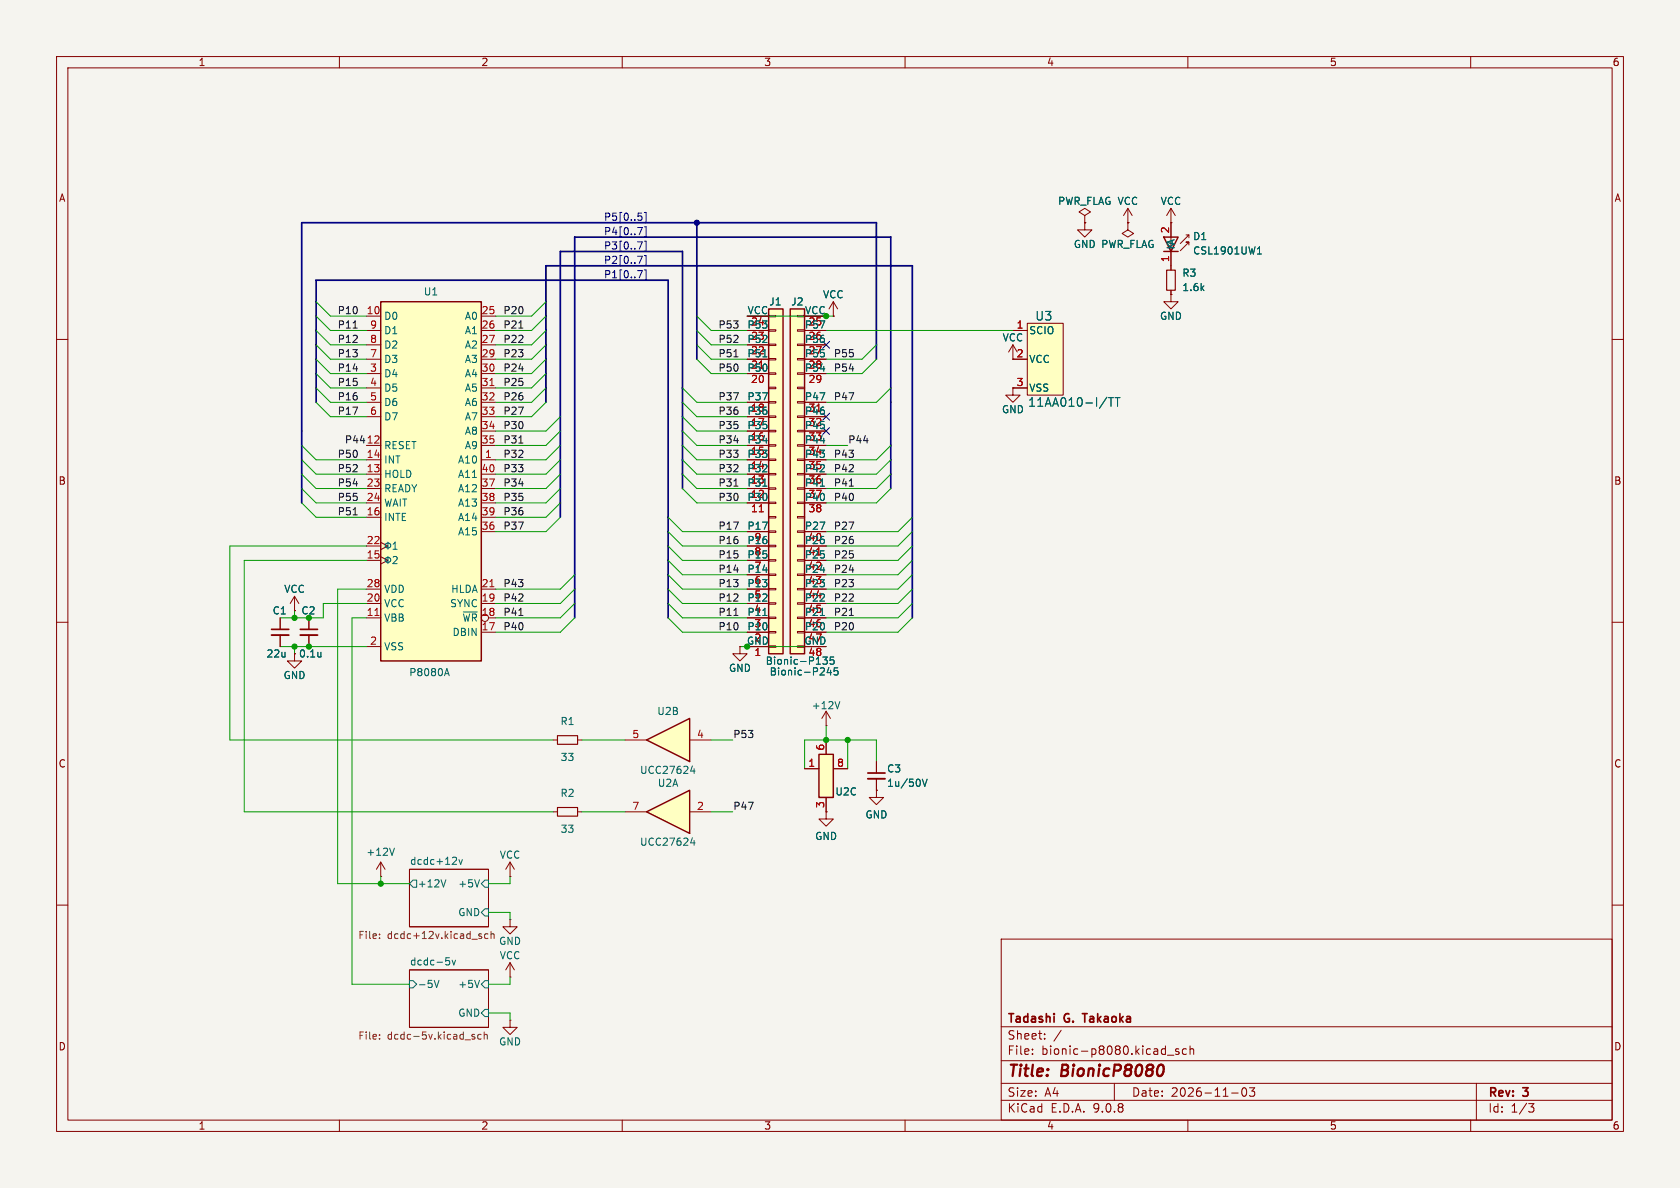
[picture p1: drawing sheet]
<svg xmlns="http://www.w3.org/2000/svg" width="297mm" height="210mm" viewBox="0 0 297 210" stroke-linecap="round" stroke-linejoin="round" font-family="sans-serif">
<path d="M0 0h297v210h-297z" fill="#f5f4ef" stroke="#f5f4ef" stroke-width=".18"/>
<g fill="none" stroke="#840000" stroke-width=".18">
<path d="M10 10h277v190h-277zM12 12h273v186h-273zM60 10v2M110 10v2M160 10v2M210 10v2M260 10v2M199.4 39.4h.1M199.4 36.8l-.8 1.3M199.4 36.8l.8 1.3M199.4 36.8v2.6M10 60h2"/>
<path d="M285 60h2M10 110h2M49.5 109.2v2.1M49.5 112.3v2M52.1 115.6v1.2h1.2l-1.2 1.3-1.3-1.3h1.3M52.1 115.6h.1M285 110h2M67.3 154.9h.1M67.3 152.4l-.8 1.3M67.3 152.4l.8 1.3M67.3 152.4v2.5M72.4 153.7h14v10.1h-14z"/>
<path d="M146 143.5v1.3h1.3l-1.3 1.3-1.2-1.3h1.2M146 143.5h.1M10 160h2M72.4 171.5h14v10.1h-14zM177 166h108v32h-108zM285 160h2M60 198v2M110 198v2M160 198v2M177 194.5h108M177 191.5h108M177 187.5h108"/>
<path d="M177 181.5h108M182.5 186.3v.1M182.5 185.5v.1M184.7 183.6v.1M184.7 182.8v.1M187.6 182.1l-1.3 2M197 191.5v3M206.4 186.5h1.1M208.4 185.5l-.4-.1-.2 .2 .1 .2 .5 .2v.3h-.6M209.7 185.5l-.4-.1-.3 .3v.4l.2 .2h.5M210 198v2M210.4 185.5l.2-.1 .4 .1v.9"/>
<path d="M210.4 184.9v1.5M217.7 193.2h1.2M219.7 192.4l.2-.1a.81 .81 0 0 1 .6 .6 .81 .81 0 0 1-.3 .8l-.2 .1a.81 .81 0 0 1-.3-1.4zM220.9 192.3h.9l-.5 .6 .4 .1v.7l-.2 .1h-.4l-.2-.1M260 198v2M261 191.5v6.5M270.2 195.1h1l-.5 .6 .4 .1 .1 .5-.3 .3h-.4"/>
</g>
<path d="M205.4 188.2a1.3 1.3 0 0 1-.1 1.9" fill="none" stroke="#840000" stroke-width=".4"/>
<path d="M48 111.3h3.1M191.3 179.2h.9" fill="none" stroke="#840000" stroke-width=".3"/>
<g fill="none" stroke="#006464" stroke-width=".18">
<path d="M69.7 149.9l-.4 1.3M73 155.6h.7v1.2h-.7l-.6-.6zM78.8 155.5l-.4 1.3M80.6 151.6l.1 .2v.3l-.8 .7h.8M81.1 151.9l.3 .9 .3-.9M84.8 155.5l-.5 1.3M85.7 155.6h.7v1.2h-.7l-.6-.6zM72.4 173.4h.6l.7 .6-.7 .6h-.6zM76.8 173.3l.4 1.3 .4-1.3M78.8 169.3h.6M79 169.8h.3l.2 .2-.1 .5-.4 .1M79.9 169.7l.3 .9 .3-.9"/>
<path d="M84.8 173.3l-.5 1.3M85.7 160.7h.7v1.2h-.7l-.6-.6zM85.7 178.4h.7v1.3h-.7l-.6-.6zM85.7 173.4h.7v1.2h-.7l-.6-.6z"/>
</g>
<g fill="none" stroke="#725600" stroke-width=".18">
<path d="M67.1 165.8v.1M67.1 165.1v.1M84.8 165.5l.3 .1 .1 .1-.2 .2h-.2M84.8 165.1h.3M86.3 165.1h-.4l-.2 .2 .1 .6h.5M86.8 165.2l.2-.1h.3l.1 .8M86.8 164.6v1.3M67.1 182.9v.1M67.1 183.6v.1M83.5 183.2l.4 .1 .1 .2-.2 .2-.4-.1M83.5 182.9h.4M85.1 182.9l-.4-.1-.2 .3 .1 .5h.5"/>
<path d="M85.6 183l.2-.2 .3 .1v.8M85.6 182.4v1.3"/>
</g>
<path d="M48 112.3h3.1" fill="none" stroke="#840000" stroke-width=".33"/>
<path d="M144.8 133.4h2.5v7.6h-2.5z" fill="#ffffc2"/>
<path d="M205.7 41.9h2.6l-1.3 2.6zM205.7 44.5h2.6M144.8 133.4h2.5v7.6h-2.5z" fill="none" stroke="#840000" stroke-width=".25"/>
<g fill="none" stroke="#840000" stroke-width=".18">
<path d="M191.8 38.1l1-.6-1-.7-1 .7 1 .6v1.3M191.8 39.4h.1M191.8 39.4v1.2h1.2l-1.2 1.3-1.3-1.3h1.3M199.4 39.4v1.2l1 .7-1 .6-1-.6 1-.7M199.4 39.4h.1M207 39.4h.1M207 36.8v5.1M207 36.8l-.8 1.3M207 36.8l.8 1.3M207 52.1v1.2h1.3l-1.3 1.3-1.3-1.3h1.3M207 52.1h.1M207 44.5v3.3"/>
<path d="M207 51.3v.8M209.7 41.5h.5l-1.5 1.6M210.2 43.3v-.5h-.5h.5l-1.5 1.5M210.2 41.5v.5M179.1 68.6v1.3h1.2l-1.2 1.2-1.3-1.2h1.3M179.1 68.6h.1M179.1 61l-.8 1.2M179.1 61l.7 1.2M179.1 61v2.5M142.2 135.9h2.6M146 128.3h.1M146 125.7v2.6"/>
<path d="M146 130.8v2.6M146 125.7l-.7 1.3M146 125.7l.8 1.3M147.3 135.9h2.6M154.9 139.7v1.3h1.3l-1.3 1.2-1.2-1.2h1.2M154.9 139.7h.1M154.9 134.6v2.1M154.9 137.7v2M146 141v2.5M90.2 180.3v1.3h1.2l-1.2 1.3-1.3-1.3h1.3M90.2 180.3h.1"/>
</g>
<path d="M153.4 136.7h3.1" fill="none" stroke="#840000" stroke-width=".3"/>
<path d="M153.4 137.7h3.1" fill="none" stroke="#840000" stroke-width=".33"/>
<path d="M222.3 44.9h.7M222.3 44l.4-.4v1.3M148.5 124l-.5 1.3M163.1 137.7l.4 1.3 .4-1.3" fill="none" stroke="#006464" stroke-width=".18"/>
<path d="M206.2 47.8h1.6v3.5h-1.6z" fill="none" stroke="#840000" stroke-width=".2"/>
<path d="M181.6 57.2h6.4v12.7h-6.4z" fill="#ffffc2"/>
<path d="M147.3 55.9h.1M147.3 53.3l-.7 1.3M147.3 53.3l.8 1.3M147.3 53.3v2.6M179.1 58.4h2.5M181.6 57.2h6.4v12.7h-6.4zM179.1 63.5h2.5M179.1 68.6h2.5M130.8 114.3v1.3h1.3l-1.3 1.2-1.3-1.2h1.3M130.8 114.3h.1" fill="none" stroke="#840000" stroke-width=".18"/>
<path d="M195.7 70.2l-1.3 2M196 70.3h.8M196.4 70.3v1.5M197.1 70.3h.9M197.6 70.3v1.5" fill="none" stroke="#006464" stroke-width=".18"/>
<path d="M135.9 54.6h2.5v61h-2.5z" fill="#ffffc2"/>
<g fill="none" stroke="#840000" stroke-width=".18">
<path d="M132.1 55.9h3.8M132.1 58.4h3.8M135.9 55.8h1.3v.2h-1.3zM135.9 58.3h1.3v.2h-1.3zM132.1 61h3.8M132.1 63.5h3.8M132.1 66h3.8M132.1 71.1h3.8M132.1 73.7h3.8M132.1 76.2h3.8M132.1 78.7h3.8M135.9 60.8h1.3v.3h-1.3z"/>
<path d="M135.9 63.4h1.3v.2h-1.3zM135.9 65.9h1.3v.3h-1.3zM135.9 68.5h1.3v.2h-1.3zM135.9 71h1.3v.2h-1.3zM135.9 73.5h1.3v.3h-1.3zM135.9 76.1h1.3v.2h-1.3zM135.9 78.6h1.3v.3h-1.3zM132.1 81.3h3.8M132.1 83.8h3.8M132.1 86.4h3.8M132.1 88.9h3.8M132.1 94h3.8"/>
<path d="M132.1 96.5h3.8M132.1 99.1h3.8M135.9 81.2h1.3v.2h-1.3zM135.9 83.7h1.3v.2h-1.3zM135.9 86.2h1.3v.3h-1.3zM135.9 88.8h1.3v.2h-1.3zM135.9 91.3h1.3v.3h-1.3zM135.9 93.9h1.3v.2h-1.3zM135.9 96.4h1.3v.2h-1.3zM135.9 98.9h1.3v.3h-1.3zM132.1 101.6h3.8M132.1 104.1h3.8"/>
<path d="M132.1 106.7h3.8M132.1 109.2h3.8M132.1 111.8h3.8M132.1 114.3h3.8M135.9 101.5h1.3v.2h-1.3zM135.9 104h1.3v.3h-1.3zM135.9 106.6h1.3v.2h-1.3zM135.9 109.1h1.3v.2h-1.3zM135.9 111.6h1.3v.3h-1.3zM135.9 114.2h1.3v.2h-1.3z"/>
</g>
<path d="M135.9 54.6h2.5v61h-2.5z" fill="none" stroke="#840000" stroke-width=".25"/>
<path d="M134.9 63.1h.7M134.9 85.9h.7M134.9 108.8h.7M145.5 116.1h.8l-.5 .5 .4 .2v.5l-.2 .1-.5-.1M147.4 116.1h-.6l-.1 .7 .2-.2 .4 .1 .2 .2-.1 .4-.2 .1-.5-.1" fill="none" stroke="#006464" stroke-width=".18"/>
<path d="M134.2 90.5h.8" fill="none" stroke="#a90000" stroke-width=".18"/>
<path d="M67.3 53.3h17.8v63.5h-17.8z" fill="#ffffc2"/>
<path d="M67.3 53.3h17.8v63.5h-17.8z" fill="none" stroke="#840000" stroke-width=".25"/>
<g fill="none" stroke="#840000" stroke-width=".18">
<path d="M64.8 55.9h2.5M64.8 58.4h2.5M85.1 55.9h2.5M85.1 58.4h2.5M64.8 61h2.5M64.8 63.5h2.5M64.8 66h2.5M64.8 68.6h2.5M64.8 71.1h2.5M64.8 73.7h2.5M64.8 78.7h2.5M85.1 61h2.5"/>
<path d="M85.1 63.5h2.5M85.1 66h2.5M85.1 68.6h2.5M85.1 71.1h2.5M85.1 73.7h2.5M85.1 78.7h2.5M85.1 76.2h2.5M64.8 81.3h2.5M64.8 83.8h2.5M64.8 86.4h2.5M64.8 88.9h2.5M64.8 91.4h2.5"/>
<path d="M64.8 96.5h2.5M64.8 99.1h2.5M67.3 95.9l1.3 .6-1.3 .7M67.3 98.4l1.3 .7-1.3 .6M85.1 81.3h2.5M85.1 83.8h2.5M85.1 86.4h2.5M85.1 88.9h2.5M85.1 91.4h2.5M85.1 94h2.5M64.8 104.1h2.5M64.8 106.7h2.5"/>
<path d="M64.8 109.2h2.5M64.8 114.3h2.5M85.1 104.1h2.5M85.1 106.7h2.5M85.1 111.8h2.5M86.4 109.2h1.2"/>
</g>
<g fill="none" stroke="#006464" stroke-width=".18">
<path d="M68.6 95.8v1.3M68.6 98.4v1.2M69.5 98.5l.5-.1 .2 .3-.8 .9h.8M69.5 97.1h.7M69.5 96.2l.4-.4v1.3M78.7 119.1h.6M79 118.2l.4 1.3"/>
<circle cx="68.6" cy="98.9" r=".48"/>
<circle cx="68.6" cy="96.5" r=".47"/>
</g>
<path d="M86.6 68.2h.7M66.3 108.8h.7M86.6 103.7h.7" fill="none" stroke="#a90000" stroke-width=".18"/>
<path d="M139.7 54.6h2.5v61h-2.5z" fill="#ffffc2"/>
<path d="M139.7 54.6h2.5v61h-2.5z" fill="none" stroke="#840000" stroke-width=".25"/>
<g fill="none" stroke="#840000" stroke-width=".18">
<path d="M141 55.8h1.2v.2h-1.2zM141 58.3h1.2v.2h-1.2zM142.2 55.9h3.8M142.2 58.4h3.8M141 60.8h1.2v.3h-1.2zM141 63.4h1.2v.2h-1.2zM141 65.9h1.2v.3h-1.2zM141 68.5h1.2v.2h-1.2zM141 71h1.2v.2h-1.2zM141 73.5h1.2v.3h-1.2zM141 76.1h1.2v.2h-1.2zM141 78.6h1.2v.3h-1.2z"/>
<path d="M142.2 61h3.8M142.2 63.5h3.8M142.2 66h3.8M142.2 71.1h3.8M142.2 73.7h3.8M142.2 76.2h3.8M142.2 78.7h3.8M141 81.2h1.2v.2h-1.2zM141 83.7h1.2v.2h-1.2zM141 86.2h1.2v.3h-1.2zM141 88.8h1.2v.2h-1.2zM141 91.3h1.2v.3h-1.2z"/>
<path d="M141 93.9h1.2v.2h-1.2zM141 96.4h1.2v.2h-1.2zM141 98.9h1.2v.3h-1.2zM142.2 81.3h3.8M142.2 83.8h3.8M142.2 86.4h3.8M142.2 88.9h3.8M142.2 94h3.8M142.2 96.5h3.8M142.2 99.1h3.8M52.1 108h.1M52.1 105.4l-.8 1.3"/>
<path d="M52.1 105.4l.7 1.3M52.1 105.4v2.6M54.6 109.2v2.1M54.6 112.3v2M141 101.5h1.2v.2h-1.2zM141 104h1.2v.3h-1.2zM141 106.6h1.2v.2h-1.2zM141 109.1h1.2v.2h-1.2zM141 111.6h1.2v.3h-1.2zM141 114.2h1.2v.2h-1.2zM142.2 101.6h3.8M142.2 104.1h3.8"/>
<path d="M142.2 106.7h3.8M142.2 109.2h3.8M142.2 111.8h3.8M142.2 114.3h3.8M97.8 130.8h.8M102.1 130.8h.8M90.2 154.9h.1M90.2 152.4l-.8 1.3M90.2 152.4l.7 1.3M90.2 152.4v2.5M97.8 143.5h.8M102.1 143.5h.8"/>
<path d="M90.2 162.6v1.2h1.2l-1.2 1.3-1.3-1.3h1.3M90.2 162.6h.1M90.2 172.7h.1M90.2 170.2v2.5M90.2 170.2l-.8 1.3M90.2 170.2l.7 1.3"/>
</g>
<path d="M145 85.9h.7M56.7 115.3v.8M56.7 116v.1M145 108.8h.7M146.5 118l-.3 .9h.8M146.8 118.5v.8M148.1 118.1h-.6l-.1 .6 .2-.2 .4 .1 .2 .2-.1 .4-.2 .1-.5-.1" fill="none" stroke="#006464" stroke-width=".18"/>
<path d="M98.6 130h3.5v1.6h-3.5zM98.6 142.7h3.5v1.6h-3.5z" fill="none" stroke="#840000" stroke-width=".2"/>
<path d="M53.1 111.3h3" fill="none" stroke="#840000" stroke-width=".3"/>
<path d="M53.1 112.3h3" fill="none" stroke="#840000" stroke-width=".33"/>
<path d="M114.3 143.5l7.6-3.8v7.6z" fill="#ffffc2"/>
<path d="M114.3 143.5l7.6-3.8v7.6z" fill="none" stroke="#840000" stroke-width=".25"/>
<path d="M110.5 143.5h3.8M121.9 143.5h3.8" fill="none" stroke="#840000" stroke-width=".18"/>
<path d="M122.4 148.1l-.3 .9h.8M122.7 148.6v.8" fill="none" stroke="#006464" stroke-width=".18"/>
<path d="M114.3 130.8l7.6-3.8v7.6z" fill="#ffffc2"/>
<path d="M114.3 130.8l7.6-3.8v7.6z" fill="none" stroke="#840000" stroke-width=".25"/>
<g fill="none" stroke="#840000" stroke-width=".18">
<path d="M191.8 39.4h.1M199.4 39.4h.1M207 39.4h.1M207 39.4v2.5M132.1 55.9h3.8M132.1 58.4h3.8M142.2 55.9h3.8M142.2 58.4h3.8M147.3 55.9h.1M179.1 58.4h2.5M207 52.1h.1M207 44.5v3.3"/>
<path d="M207 51.3v.8M132.1 61h3.8M132.1 63.5h3.8M132.1 66h3.8M132.1 71.1h3.8M132.1 73.7h3.8M132.1 76.2h3.8M132.1 78.7h3.8M142.2 61h3.8M142.2 63.5h3.8M142.2 66h3.8M142.2 71.1h3.8"/>
<path d="M142.2 73.7h3.8M142.2 76.2h3.8M142.2 78.7h3.8M179.1 68.6h.1M179.1 63.5h2.5M179.1 68.6h2.5M132.1 81.3h3.8M132.1 83.8h3.8M132.1 86.4h3.8M132.1 88.9h3.8M132.1 94h3.8M132.1 96.5h3.8"/>
<path d="M132.1 99.1h3.8M142.2 81.3h3.8M142.2 83.8h3.8M142.2 86.4h3.8M142.2 88.9h3.8M142.2 94h3.8M142.2 96.5h3.8M142.2 99.1h3.8M49.5 109.2v2.1M49.5 112.3v2M52.1 115.6h.1M52.1 108h.1"/>
<path d="M54.6 109.2v2.1M54.6 112.3v2M130.8 114.3h.1M132.1 101.6h3.8M132.1 104.1h3.8M132.1 106.7h3.8M132.1 109.2h3.8M132.1 111.8h3.8M132.1 114.3h3.8M142.2 101.6h3.8M142.2 104.1h3.8M142.2 106.7h3.8"/>
<path d="M142.2 109.2h3.8M142.2 111.8h3.8M142.2 114.3h3.8M110.5 130.8h3.8M121.9 130.8h3.8M142.2 135.9h2.6M146 130.8v2.6M147.3 135.9h2.6M154.9 139.7h.1M154.9 134.6v2.1M154.9 137.7v2M146 143.5h.1"/>
<path d="M146 141v2.5"/>
</g>
<g fill="none" stroke="#006464" stroke-width=".18">
<path d="M222.3 44.9h.7M222.3 44l.4-.4v1.3M134.9 63.1h.7M195.7 70.2l-1.3 2M196 70.3h.8M196.4 70.3v1.5M197.1 70.3h.9M197.6 70.3v1.5M134.9 85.9h.7M145 85.9h.7M56.7 115.3v.8M56.7 116v.1"/>
<path d="M134.9 108.8h.7M145 108.8h.7M145.5 116.1h.8l-.5 .5 .4 .2v.5l-.2 .1-.5-.1M146.5 118l-.3 .9h.8M146.8 118.5v.8M147.4 116.1h-.6l-.1 .7 .2-.2 .4 .1 .2 .2-.1 .4-.2 .1-.5-.1M148.1 118.1h-.6l-.1 .6 .2-.2 .4 .1 .2 .2-.1 .4-.2 .1-.5-.1M122.4 135.4l-.3 .9h.8M122.7 135.9v.8M163.1 137.7l.4 1.3 .4-1.3"/>
</g>
<g fill="none" stroke="#000084" stroke-width=".18">
<path d="M112.8 37.7h.6M113.3 38.2l.2 .2v.3l-.2 .2M113.9 37.6h.3v1.8h-.3M112.7 40.2h.9l-.6 1.3M112.7 42.8h.9l-.6 1.2M112.7 45.3h.9l-.6 1.3M112.7 47.8h.9l-.6 1.3M113.9 40.1h.3v1.8h-.3M113.9 42.6h.3v1.8h-.3M113.9 45.2h.3v1.8h-.3M113.9 47.7h.3v1.8h-.3M145.4 60.4l1.3 1.2"/>
<path d="M145.4 73.1l1.3 1.2M145.4 75.6l1.3 1.2M146.7 60.4l-1.3 1.2M146.7 73.1l-1.3 1.2M146.7 75.6l-1.3 1.2"/>
</g>
<path d="M62.4 58h.8M91.7 58h.7M91.7 78.3h.7M129.7 63.1h.8M62.4 91h.8M129.7 85.9h.8M150.1 85.9h.8M91.7 108.8h.7M129.7 108.8h.8M150.1 108.8h.8" fill="none" stroke="#0f0f0f" stroke-width=".18"/>
<path d="M123.2 39.4v24.1M55.9 71.1v-21.6h62.2v59.7M96.5 71.1v-24.1h64.8v62.2M154.9 63.5v-24.1h-101.6v49.5M120.6 86.4v-41.9h-21.5v46.9M157.5 86.4v-44.5h-55.9v67.3" fill="none" stroke="#000084" stroke-width=".3"/>
<g fill="none" stroke="#009600" stroke-width=".18">
<path d="M55.9 53.3l2.5 2.6h6.4M55.9 55.9l2.5 2.5h6.4M55.9 58.4l2.5 2.6h6.4M96.5 53.3l-2.5 2.6h-6.4M96.5 55.9l-2.5 2.5h-6.4M96.5 58.4l-2.5 2.6h-6.4M123.2 55.9l2.5 2.5h6.4M123.2 58.4l2.5 2.6h6.4M132.1 55.9h15.2M146 58.4h33.1M53.3 78.7l2.6 2.6h8.9M55.9 68.6l2.5 2.5h6.4"/>
<path d="M55.9 63.5l2.5 2.5h6.4M55.9 71.1l2.5 2.6h6.4M55.9 61l2.5 2.5h6.4M55.9 66l2.5 2.6h6.4M96.5 68.6l-2.5 2.5h-6.4M96.5 63.5l-2.5 2.5h-6.4M96.5 71.1l-2.5 2.6h-6.4M96.5 61l-2.5 2.5h-6.4M96.5 66l-2.5 2.6h-6.4M99.1 78.7l-2.6 2.6h-8.9M99.1 73.7l-2.6 2.5h-8.9M99.1 76.2l-2.6 2.5h-8.9"/>
<path d="M120.6 78.7l2.6 2.6h8.9M120.6 73.7l2.6 2.5h8.9M120.6 68.6l2.6 2.5h8.9M120.6 71.1l2.6 2.6h8.9M120.6 76.2l2.6 2.5h8.9M123.2 63.5l2.5 2.5h6.4M123.2 61l2.5 2.5h6.4M146 78.7h3.9M154.9 63.5l-2.5 2.5h-6.4M154.9 61l-2.5 2.5h-6.4M157.5 78.7l-2.6 2.6h-8.9M157.5 68.6l-2.6 2.5h-8.9"/>
<path d="M53.3 83.8l2.6 2.6h8.9M53.3 81.3l2.6 2.5h8.9M53.3 86.4l2.6 2.5h8.9M53.3 88.9l2.6 2.5h8.9M64.8 96.5h-24.2v34.3h57.2M64.8 99.1h-21.6v44.4h54.6M99.1 83.8l-2.6 2.6h-8.9M99.1 81.3l-2.6 2.5h-8.9M99.1 86.4l-2.6 2.5h-8.9M99.1 88.9l-2.6 2.5h-8.9M99.1 91.4l-2.6 2.6h-8.9M118.1 96.5l2.5 2.6h11.5"/>
<path d="M118.1 94l2.5 2.5h11.5M118.1 91.4l2.5 2.6h11.5M118.1 99.1l2.5 2.5h11.5M120.6 83.8l2.6 2.6h8.9M120.6 81.3l2.6 2.5h8.9M120.6 86.4l2.6 2.5h8.9M157.5 83.8l-2.6 2.6h-8.9M157.5 81.3l-2.6 2.5h-8.9M157.5 86.4l-2.6 2.5h-8.9M161.3 96.5l-2.6 2.6h-12.7M161.3 94l-2.6 2.5h-12.7M161.3 91.4l-2.6 2.6h-12.7"/>
<path d="M161.3 99.1l-2.6 2.5h-12.7M49.5 114.3h15.3M52.1 108v1.2M52.1 114.3v1.3M64.8 104.1h-5.1v52.1h12.7M64.8 106.7h-7.7v2.5h-7.6M64.8 109.2h-2.6v64.8h10.2M101.6 104.1l-2.5 2.6h-11.5M101.6 101.6l-2.5 2.5h-11.5M101.6 106.7l-2.5 2.5h-11.5M101.6 109.2l-2.5 2.6h-11.5M118.1 104.1l2.5 2.6h11.5"/>
<path d="M118.1 101.6l2.5 2.5h11.5M118.1 106.7l2.5 2.5h11.5M118.1 109.2l2.5 2.6h11.5M130.8 114.3h15.2M161.3 104.1l-2.6 2.6h-12.7M161.3 101.6l-2.6 2.5h-12.7M161.3 106.7l-2.6 2.5h-12.7M161.3 109.2l-2.6 2.6h-12.7M102.9 130.8h7.6M125.7 130.8h3.8M146 128.3v2.5M149.9 130.8v5.1"/>
<path d="M154.9 134.6v-3.8h-12.7v5.1M67.3 154.9v1.3M90.2 154.9v1.3h-3.8M102.9 143.5h7.6M125.7 143.5h3.8M86.4 161.3h3.8v1.3M86.4 179.1h3.8v1.2M90.2 172.7v1.3h-3.8"/>
</g>
<path d="M134.2 90.5h.8" fill="none" stroke="#a90000" stroke-width=".18"/>
<circle cx="123.2" cy="39.4" r=".46" fill="#000084" stroke="#000084" stroke-width=".18"/>
<g fill="#009600" stroke="#009600" stroke-width=".18">
<circle cx="146" cy="55.9" r=".46"/>
<circle cx="149.9" cy="130.8" r=".46"/>
<circle cx="146" cy="130.8" r=".46"/>
<circle cx="54.6" cy="114.3" r=".46"/>
<circle cx="67.3" cy="156.2" r=".46"/>
<circle cx="52.1" cy="109.2" r=".46"/>
<circle cx="52.1" cy="114.3" r=".46"/>
<circle cx="54.6" cy="109.2" r=".46"/>
<circle cx="132.1" cy="114.3" r=".46"/>
</g>
<g font-size="2.8" fill="#840000">
<text x="178" y="190.9">Title:</text>
<text x="187.7" y="190.9">BionicP8080</text>
</g>
<g font-size="2.1" fill="#006464">
<text x="182.9" y="56.9">U3</text>
<text x="181.7" y="72.1">11AA010-I/TT</text>
</g>
<g font-size="2.1" fill="#840000">
<text x="178" y="184">Sheet:</text>
<text x="178" y="181.2">Tadashi</text>
<text x="188.2" y="181.2">G.</text>
<text x="192.2" y="181.2">Takaoka</text>
<text x="178" y="186.7">File:</text>
<text x="184.1" y="186.7">bionic-p8080.kicad_sch</text>
<text x="178" y="196.9">KiCad</text>
<text x="178" y="194.1">Size:</text>
<text x="184.7" y="194.1">A4</text>
<text x="185.7" y="196.9">E.D.A.</text>
<text x="193.3" y="196.9">9.0.8</text>
<text x="200" y="194.1">Date:</text>
<text x="207" y="194.1">2026-11-03</text>
<text x="263" y="194.3">Rev:</text>
<text x="263" y="196.9">Id:</text>
<text x="267.1" y="196.9">1/3</text>
<text x="269.4" y="194.3">3</text>
</g>
<g font-size="1.8" fill="#840000">
<text x="35" y="11.9">1</text>
<text x="85" y="11.9">2</text>
<text x="135" y="11.9">3</text>
<text x="185" y="11.9">4</text>
<text x="235" y="11.9">5</text>
<text x="285" y="11.9">6</text>
<text x="10.3" y="35.9">A</text>
<text x="285.3" y="35.9">A</text>
<text x="179.6" y="63.2">2</text>
<text x="10.3" y="85.9">B</text>
<text x="285.3" y="85.9">B</text>
<text x="10.3" y="135.9">C</text>
<text x="285.3" y="135.9">C</text>
<text x="10.3" y="185.9">D</text>
<text x="285.3" y="185.9">D</text>
<text x="35" y="199.9">1</text>
<text x="85" y="199.9">2</text>
<text x="135" y="199.9">3</text>
<text x="185" y="199.9">4</text>
<text x="235" y="199.9">5</text>
<text x="285" y="199.9">6</text>
</g>
<g font-size="1.8" fill="#000084">
<text x="106.7" y="41.6">P4[0..7]</text>
<text x="106.7" y="39.1">P5[0..5]</text>
<text x="106.7" y="44.2">P3[0..7]</text>
<text x="106.7" y="46.7">P2[0..7]</text>
<text x="106.7" y="49.3">P1[0..7]</text>
</g>
<g font-size="1.8" fill="#006464">
<text x="187" y="36.4">PWR_FLAG VCC</text>
<text x="205.1" y="36.4">VCC</text>
<text x="189.7" y="44">GND PWR_FLAG</text>
<text x="207.9" y="44.2" transform="rotate(-90 207.9 44.2)">KA</text>
<text x="210.8" y="42.6">D1</text>
<text x="210.8" y="45.2">CSL1901UW1</text>
<text x="74.8" y="52.4">U1</text>
<text x="145.4" y="52.9">VCC</text>
<text x="208.9" y="49.1">R3</text>
<text x="208.9" y="51.7">1.6k</text>
<text x="67.8" y="56.7">D0</text>
<text x="67.8" y="59.3">D1</text>
<text x="82.1" y="56.7">A0</text>
<text x="82.1" y="59.3">A1</text>
<text x="132" y="58.2">P53</text>
<text x="132.1" y="55.6">VCC</text>
<text x="132.7" y="57.9">24</text>
<text x="135.9" y="54.2">J1</text>
<text x="139.8" y="54.2">J2</text>
<text x="142.2" y="58.2">P57</text>
<text x="142.2" y="55.6">VCC</text>
<text x="142.8" y="57.9">25</text>
<text x="181.9" y="59.3">SCIO</text>
<text x="205" y="56.7">GND</text>
<text x="67.8" y="61.8">D2</text>
<text x="67.8" y="64.4">D3</text>
<text x="82.1" y="61.8">A2</text>
<text x="82.1" y="64.4">A3</text>
<text x="132" y="60.7">P52</text>
<text x="132" y="63.2">P51</text>
<text x="132" y="65.8">P50</text>
<text x="132.7" y="60.4">23</text>
<text x="132.7" y="62.9">22</text>
<text x="132.7" y="65.5">21</text>
<text x="142.2" y="60.7">P56</text>
<text x="142.2" y="63.2">P55</text>
<text x="142.2" y="65.8">P54</text>
<text x="142.8" y="60.4">26</text>
<text x="142.8" y="62.9">27</text>
<text x="142.8" y="65.5">28</text>
<text x="177.2" y="60.6">VCC</text>
<text x="181.9" y="64.4">VCC</text>
<text x="67.8" y="66.9">D4</text>
<text x="67.8" y="69.4">D5</text>
<text x="67.8" y="72">D6</text>
<text x="82.1" y="66.9">A4</text>
<text x="82.1" y="69.4">A5</text>
<text x="82.1" y="72">A6</text>
<text x="132" y="70.9">P37</text>
<text x="142.2" y="70.9">P47</text>
<text x="181.9" y="69.4">VSS</text>
<text x="67.8" y="74.5">D7</text>
<text x="82.1" y="74.5">A7</text>
<text x="82.1" y="77.1">A8</text>
<text x="132" y="73.4">P36</text>
<text x="132" y="75.9">P35</text>
<text x="132.7" y="73.1">18</text>
<text x="132.7" y="75.6">17</text>
<text x="142.2" y="73.4">P46</text>
<text x="142.2" y="75.9">P45</text>
<text x="142.8" y="73.1">31</text>
<text x="142.8" y="75.6">32</text>
<text x="177" y="73.3">GND</text>
<text x="67.8" y="79.6">RESET</text>
<text x="67.8" y="82.1">INT</text>
<text x="80.9" y="82.1">A10</text>
<text x="82.1" y="79.6">A9</text>
<text x="132" y="78.5">P34</text>
<text x="132" y="81">P33</text>
<text x="132" y="83.6">P32</text>
<text x="132.7" y="78.2">16</text>
<text x="132.7" y="80.7">15</text>
<text x="132.7" y="83.3">14</text>
<text x="142.2" y="78.5">P44</text>
<text x="142.2" y="81">P43</text>
<text x="142.2" y="83.6">P42</text>
<text x="142.8" y="78.2">33</text>
<text x="142.8" y="80.7">34</text>
<text x="142.8" y="83.3">35</text>
<text x="67.8" y="84.7">HOLD</text>
<text x="67.8" y="87.2">READY</text>
<text x="67.8" y="89.8">WAIT</text>
<text x="80.9" y="84.7">A11</text>
<text x="80.9" y="87.2">A12</text>
<text x="80.9" y="89.8">A13</text>
<text x="132" y="86.1">P31</text>
<text x="132" y="88.6">P30</text>
<text x="132.7" y="85.8">13</text>
<text x="132.7" y="88.3">12</text>
<text x="142.2" y="86.1">P41</text>
<text x="142.2" y="88.6">P40</text>
<text x="142.8" y="85.8">36</text>
<text x="142.8" y="88.3">37</text>
<text x="67.8" y="92.3">INTE</text>
<text x="80.9" y="92.3">A14</text>
<text x="80.9" y="94.8">A15</text>
<text x="132" y="93.7">P17</text>
<text x="133.3" y="96">9</text>
<text x="142.2" y="93.7">P27</text>
<text x="142.8" y="96">40</text>
<text x="132" y="96.3">P16</text>
<text x="132" y="98.8">P15</text>
<text x="132" y="101.3">P14</text>
<text x="133.3" y="98.5">8</text>
<text x="133.3" y="101">7</text>
<text x="142.2" y="96.3">P26</text>
<text x="142.2" y="98.8">P25</text>
<text x="142.2" y="101.3">P24</text>
<text x="142.8" y="98.5">41</text>
<text x="142.8" y="101">42</text>
<text x="50.2" y="105">VCC</text>
<text x="67.8" y="105">VDD</text>
<text x="67.8" y="107.5">VCC</text>
<text x="79.5" y="107.5">SYNC</text>
<text x="79.7" y="105">HLDA</text>
<text x="132" y="103.9">P13</text>
<text x="132" y="106.4">P12</text>
<text x="133.3" y="103.6">6</text>
<text x="133.3" y="106.1">5</text>
<text x="142.2" y="103.9">P23</text>
<text x="142.2" y="106.4">P22</text>
<text x="142.8" y="103.6">43</text>
<text x="142.8" y="106.1">44</text>
<text x="48.1" y="108.8">C1</text>
<text x="53.2" y="108.8">C2</text>
<text x="67.8" y="110.1">VBB</text>
<text x="79.9" y="112.6">DBIN</text>
<text x="81.7" y="110.1">~{WR}</text>
<text x="132" y="109">P11</text>
<text x="132" y="111.5">P10</text>
<text x="133.3" y="108.7">4</text>
<text x="133.3" y="111.2">3</text>
<text x="133.3" y="113.7">2</text>
<text x="142.2" y="109">P21</text>
<text x="142.2" y="111.5">P20</text>
<text x="142.8" y="108.7">45</text>
<text x="142.8" y="111.2">46</text>
<text x="142.8" y="113.7">47</text>
<text x="47" y="116.4">22u</text>
<text x="52.8" y="116.4">0.1u</text>
<text x="67.8" y="115.2">VSS</text>
<text x="72.2" y="119.7">P8080A</text>
<text x="128.8" y="119">GND</text>
<text x="131.9" y="114">GND</text>
<text x="135.3" y="117.7">Bionic-P135</text>
<text x="136" y="119.6">Bionic-P245</text>
<text x="142.1" y="114">GND</text>
<text x="142.8" y="116.3">48</text>
<text x="50" y="120.2">GND</text>
<text x="143.4" y="125.6">+12V</text>
<text x="99" y="128.4">R1</text>
<text x="116.1" y="126.6">U2B</text>
<text x="99" y="134.7">33</text>
<text x="113" y="137">UCC27624</text>
<text x="156.7" y="136.8">C3</text>
<text x="99" y="141.1">R2</text>
<text x="116.2" y="139.3">U2A</text>
<text x="147.6" y="140.8">U2C</text>
<text x="156.7" y="139.3">1u/50V</text>
<text x="99" y="147.4">33</text>
<text x="113" y="149.7">UCC27624</text>
<text x="144" y="148.7">GND</text>
<text x="152.9" y="144.9">GND</text>
<text x="64.7" y="151.5">+12V</text>
<text x="72.4" y="153">dcdc+12v</text>
<text x="88.3" y="152">VCC</text>
<text x="73.8" y="157.1">+12V</text>
<text x="80.9" y="157.1">+5V</text>
<text x="80.9" y="162.2">GND</text>
<text x="88.1" y="167.2">GND</text>
<text x="72.4" y="170.7">dcdc-5v</text>
<text x="88.3" y="169.8">VCC</text>
<text x="73.8" y="174.9">-5V</text>
<text x="80.9" y="179.9">GND</text>
<text x="80.9" y="174.9">+5V</text>
<text x="88.1" y="185">GND</text>
</g>
<g font-size="1.8" fill="#a90000">
<text x="206.8" y="41.3" transform="rotate(-90 206.8 41.3)">2</text>
<text x="206.8" y="46.4" transform="rotate(-90 206.8 46.4)">1</text>
<text x="64.7" y="55.6">10</text>
<text x="65.3" y="58.2">9</text>
<text x="85" y="55.6">25</text>
<text x="85" y="58.2">26</text>
<text x="179.6" y="58.2">1</text>
<text x="65.3" y="60.7">8</text>
<text x="65.3" y="63.2">7</text>
<text x="65.3" y="65.8">3</text>
<text x="85" y="60.7">27</text>
<text x="85" y="63.2">29</text>
<text x="85" y="65.8">30</text>
<text x="65.3" y="68.3">4</text>
<text x="65.3" y="70.9">5</text>
<text x="85" y="68.3">31</text>
<text x="85" y="70.9">32</text>
<text x="132.7" y="68">20</text>
<text x="142.8" y="68">29</text>
<text x="179.6" y="68.3">3</text>
<text x="65.3" y="73.4">6</text>
<text x="85" y="73.4">33</text>
<text x="85" y="75.9">34</text>
<text x="64.7" y="81">14</text>
<text x="64.7" y="83.6">13</text>
<text x="85" y="78.5">35</text>
<text x="85" y="83.6">40</text>
<text x="85.7" y="81">1</text>
<text x="64.7" y="86.1">23</text>
<text x="64.7" y="88.6">24</text>
<text x="85" y="86.1">37</text>
<text x="85" y="88.6">38</text>
<text x="64.7" y="91.2">16</text>
<text x="85" y="91.2">39</text>
<text x="85" y="93.7">36</text>
<text x="132.7" y="90.9">11</text>
<text x="142.8" y="90.9">38</text>
<text x="64.7" y="96.3">22</text>
<text x="64.7" y="98.8">15</text>
<text x="64.7" y="103.9">28</text>
<text x="64.7" y="106.4">20</text>
<text x="85" y="103.9">21</text>
<text x="85" y="106.4">19</text>
<text x="64.7" y="109">11</text>
<text x="85" y="109">18</text>
<text x="85" y="111.5">17</text>
<text x="65.3" y="114">2</text>
<text x="133.3" y="116.3">1</text>
<text x="111.7" y="130.6">5</text>
<text x="123.1" y="130.6">4</text>
<text x="142.8" y="135.6">1</text>
<text x="145.8" y="132.8" transform="rotate(-90 145.8 132.8)">6</text>
<text x="147.9" y="135.6">8</text>
<text x="111.7" y="143.3">7</text>
<text x="123.1" y="143.3">2</text>
<text x="145.8" y="142.9" transform="rotate(-90 145.8 142.9)">3</text>
</g>
<g font-size="1.8" fill="#0f0f0f">
<text x="59.6" y="55.6">P10</text>
<text x="59.6" y="58.2">P11</text>
<text x="88.9" y="55.6">P20</text>
<text x="88.9" y="58.2">P21</text>
<text x="126.9" y="58.2">P53</text>
<text x="59.6" y="65.8">P14</text>
<text x="59.6" y="63.2">P13</text>
<text x="59.6" y="60.7">P12</text>
<text x="88.9" y="63.2">P23</text>
<text x="88.9" y="60.7">P22</text>
<text x="88.9" y="65.8">P24</text>
<text x="126.9" y="60.7">P52</text>
<text x="126.9" y="65.8">P50</text>
<text x="126.9" y="63.2">P51</text>
<text x="147.3" y="65.8">P54</text>
<text x="147.3" y="63.2">P55</text>
<text x="59.6" y="68.3">P15</text>
<text x="59.6" y="70.9">P16</text>
<text x="88.9" y="70.9">P26</text>
<text x="88.9" y="68.3">P25</text>
<text x="126.9" y="70.9">P37</text>
<text x="147.3" y="70.9">P47</text>
<text x="59.6" y="73.4">P17</text>
<text x="88.9" y="73.4">P27</text>
<text x="88.9" y="75.9">P30</text>
<text x="126.9" y="73.4">P36</text>
<text x="126.9" y="75.9">P35</text>
<text x="59.6" y="81">P50</text>
<text x="59.6" y="83.6">P52</text>
<text x="60.9" y="78.5">P44</text>
<text x="64.7" y="78.5">12</text>
<text x="88.9" y="81">P32</text>
<text x="88.9" y="78.5">P31</text>
<text x="88.9" y="83.6">P33</text>
<text x="126.9" y="78.5">P34</text>
<text x="126.9" y="81">P33</text>
<text x="126.9" y="83.6">P32</text>
<text x="147.3" y="83.6">P42</text>
<text x="147.3" y="81">P43</text>
<text x="149.9" y="78.5">P44</text>
<text x="59.6" y="86.1">P54</text>
<text x="59.6" y="88.6">P55</text>
<text x="88.9" y="86.1">P34</text>
<text x="88.9" y="88.6">P35</text>
<text x="126.9" y="86.1">P31</text>
<text x="126.9" y="88.6">P30</text>
<text x="147.3" y="86.1">P41</text>
<text x="147.3" y="88.6">P40</text>
<text x="59.6" y="91.2">P51</text>
<text x="88.9" y="91.2">P36</text>
<text x="88.9" y="93.7">P37</text>
<text x="126.9" y="93.7">P17</text>
<text x="147.3" y="93.7">P27</text>
<text x="126.9" y="98.8">P15</text>
<text x="126.9" y="101.3">P14</text>
<text x="126.9" y="96.3">P16</text>
<text x="147.3" y="101.3">P24</text>
<text x="147.3" y="98.8">P25</text>
<text x="147.3" y="96.3">P26</text>
<text x="88.9" y="103.9">P43</text>
<text x="88.9" y="106.4">P42</text>
<text x="126.9" y="106.4">P12</text>
<text x="126.9" y="103.9">P13</text>
<text x="147.3" y="106.4">P22</text>
<text x="147.3" y="103.9">P23</text>
<text x="88.9" y="109">P41</text>
<text x="88.9" y="111.5">P40</text>
<text x="126.9" y="109">P11</text>
<text x="126.9" y="111.5">P10</text>
<text x="147.3" y="111.5">P20</text>
<text x="147.3" y="109">P21</text>
<text x="129.5" y="130.5">P53</text>
<text x="129.5" y="143.2">P47</text>
</g>
<g font-size="1.8" fill="#725600">
<text x="63.2" y="166.3">File:</text>
<text x="68.5" y="166.3">dcdc+12v.kicad_sch</text>
<text x="63.2" y="184.1">File:</text>
<text x="68.5" y="184.1">dcdc-5v.kicad_sch</text>
</g>
</svg>
